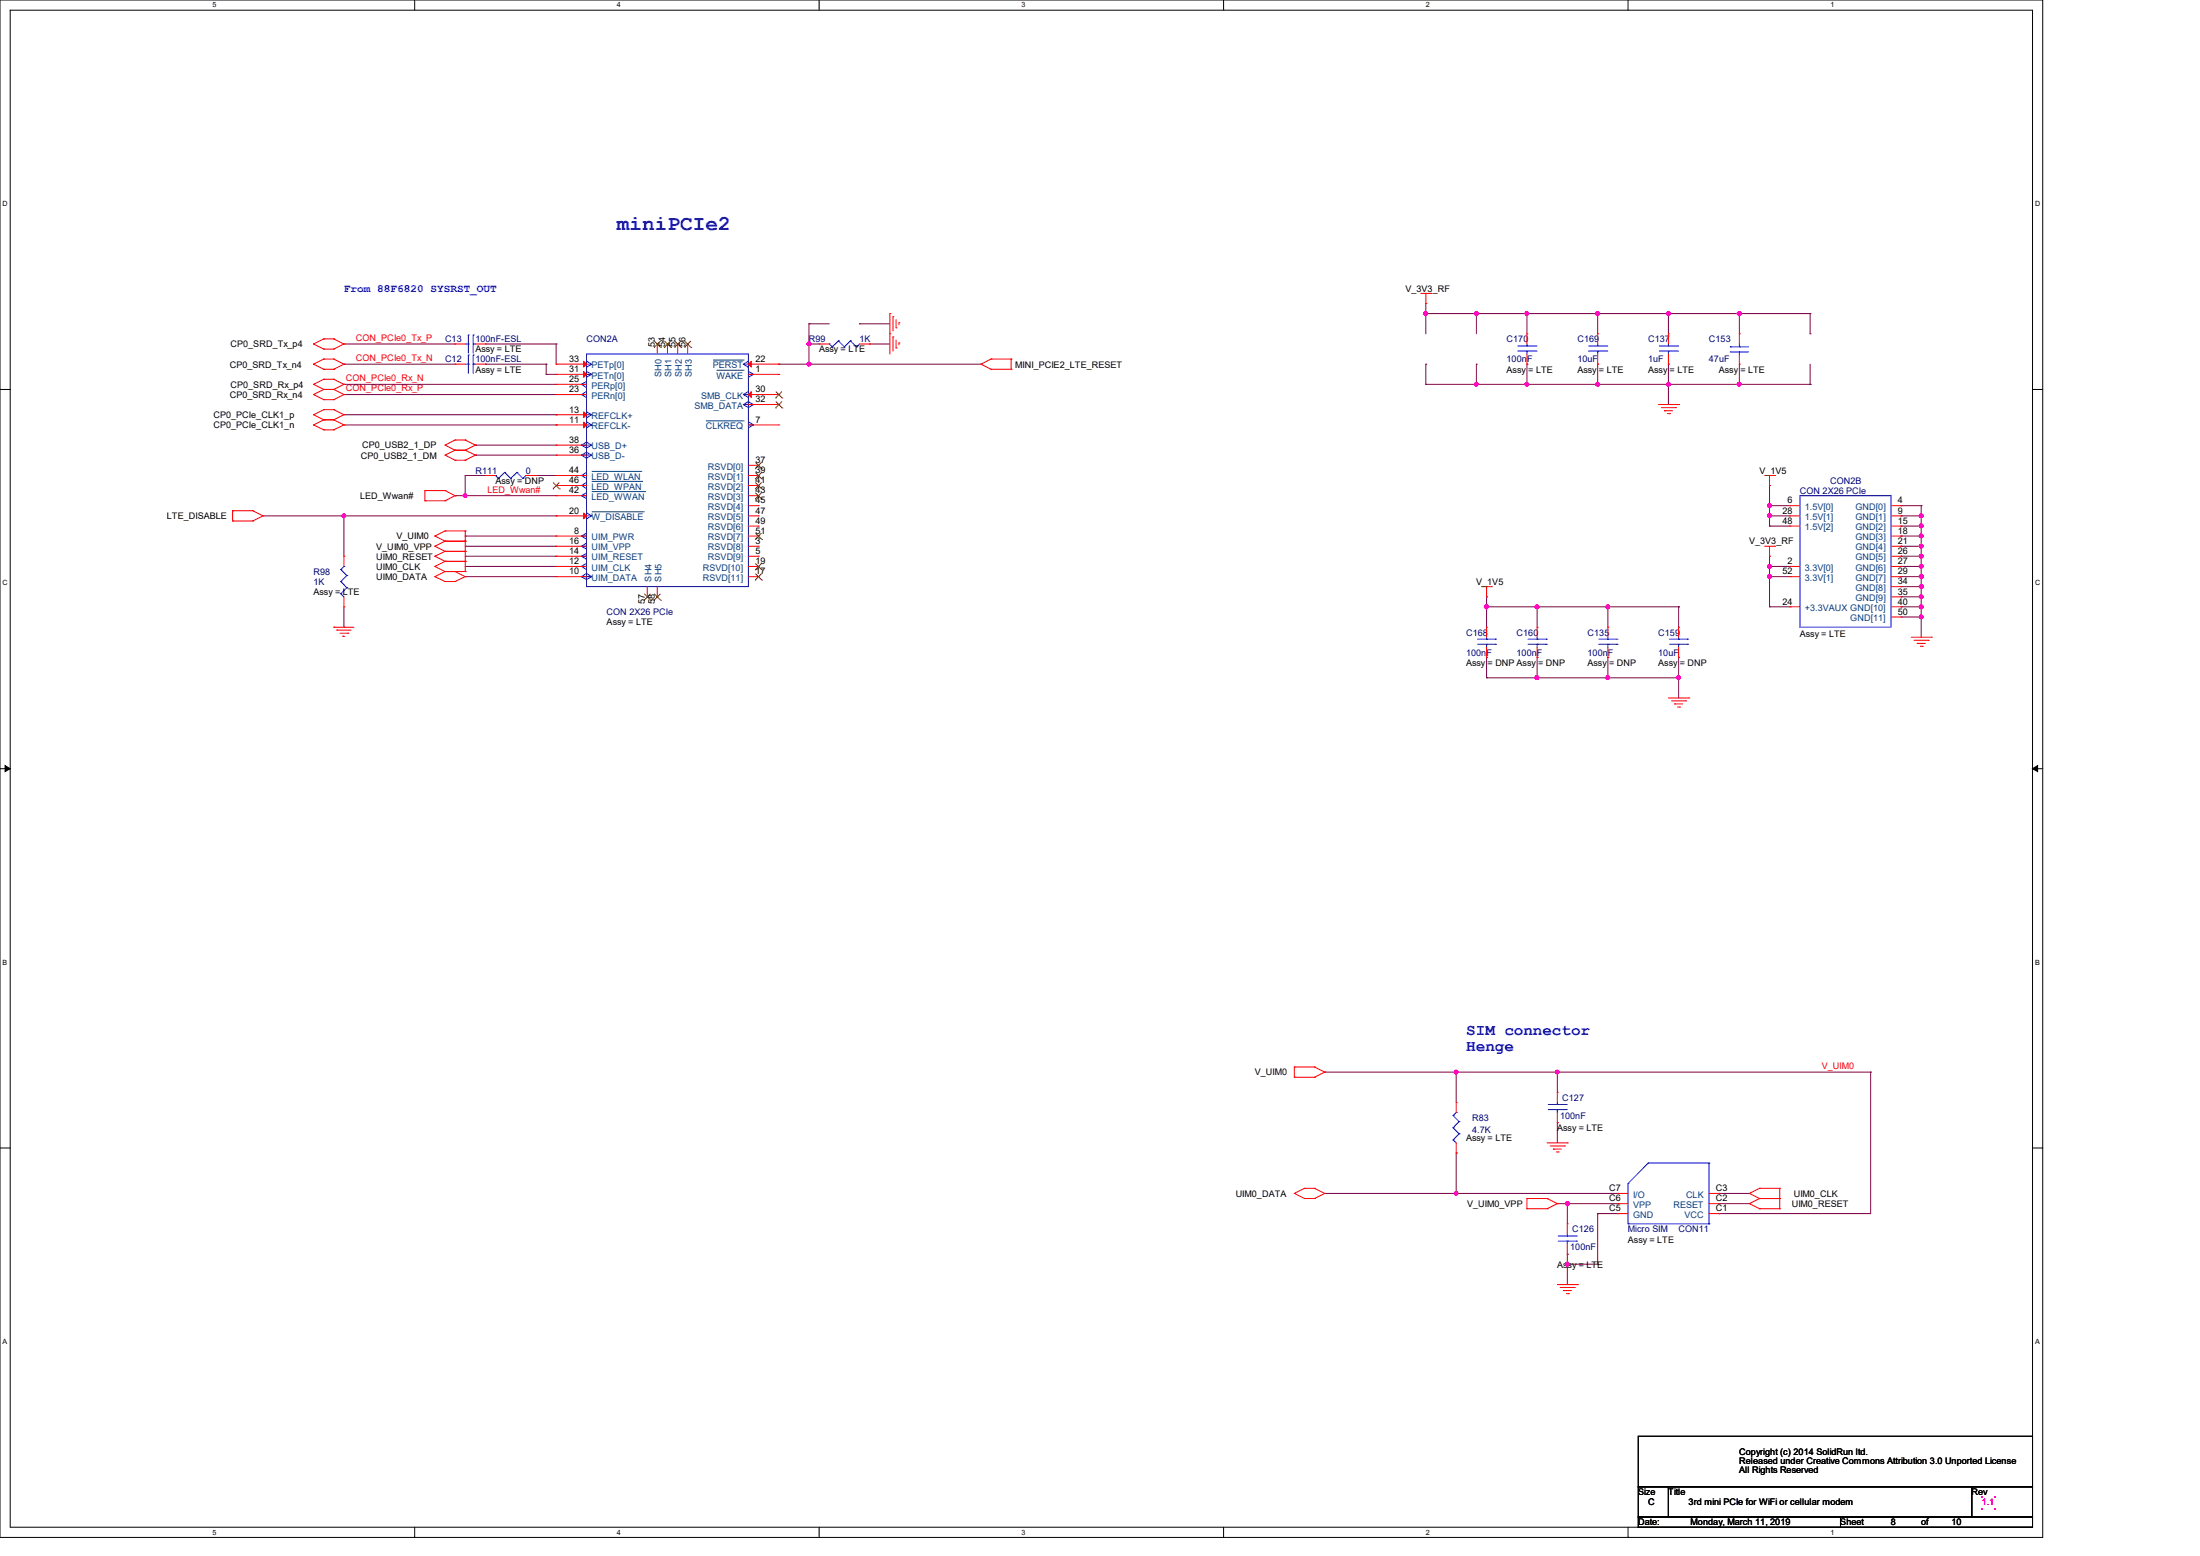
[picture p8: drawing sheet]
<svg xmlns="http://www.w3.org/2000/svg" width="420mm" height="297mm" viewBox="0 0 420 297" stroke-linecap="round" stroke-linejoin="round" font-family="sans-serif">
<path d="M0 0h390v293.5h-390zM1.9 1.9h386.1v289.6h-386.1z" fill="none" stroke="#000" stroke-width=".19"/>
<g fill="#fff">
<path d="M40.6 .2h.7v1.5h-.7z"/>
<path d="M40.6 291.7h.7v1.5h-.7z"/>
</g>
<path d="M79.2 0v1.9M79.2 291.5v2" fill="none" stroke="#000" stroke-width=".19"/>
<g fill="#fff">
<path d="M117.8 .2h.7v1.5h-.7z"/>
<path d="M117.8 291.7h.7v1.5h-.7z"/>
</g>
<path d="M156.4 0v1.9M156.4 291.5v2" fill="none" stroke="#000" stroke-width=".19"/>
<g fill="#fff">
<path d="M195 .2h.7v1.5h-.7z"/>
<path d="M195 291.7h.7v1.5h-.7z"/>
</g>
<path d="M233.6 0v1.9M233.6 291.5v2" fill="none" stroke="#000" stroke-width=".19"/>
<g fill="#fff">
<path d="M272.2 .2h.8v1.5h-.8z"/>
<path d="M272.2 291.7h.8v1.5h-.8z"/>
</g>
<path d="M310.8 0v1.9M310.8 291.5v2" fill="none" stroke="#000" stroke-width=".19"/>
<g fill="#fff">
<path d="M349.4 .2h.8v1.5h-.8z"/>
<path d="M349.4 291.7h.8v1.5h-.8z"/>
<path d="M.5 38.1h1v1.6h-1z"/>
<path d="M388.5 38.1h1v1.6h-1z"/>
<path d="M.5 110.5h1v1.6h-1z"/>
<path d="M388.5 110.5h1v1.6h-1z"/>
</g>
<path d="M0 74.3h1.9M388 74.3h2" fill="none" stroke="#000" stroke-width=".19"/>
<g fill="#fff">
<path d="M.5 182.9h.9v1.5h-.9z"/>
<path d="M388.5 182.9h.9v1.5h-.9z"/>
</g>
<path d="M0 146.7h1.9M388 146.7h2" fill="none" stroke="#000" stroke-width=".19"/>
<path d="M1 146.1l.9 .6-.9 .6zM388 146.7l1-.6v1.2z" fill="#000" stroke="#000" stroke-width=".19"/>
<g fill="#fff">
<path d="M.5 255.3h.9v1.5h-.9z"/>
<path d="M388.5 255.3h.9v1.5h-.9z"/>
</g>
<path d="M0 219.1h1.9M388 219.1h2M312.8 274.2h75.2v9.6h-75.2zM312.8 283.8h5.7v5.8h-5.7zM312.8 289.6h38.6v1.9h-38.6zM318.5 283.8h57.9v5.8h-57.9zM351.4 289.6h36.6v1.9h-36.6zM376.4 283.8h11.6v5.8h-11.6z" fill="none" stroke="#000" stroke-width=".19"/>
<g fill="none" stroke="#800040" stroke-width=".19">
<path d="M272.2 59.9h.1M272.2 57.9h.1M272.2 57.9v5.8M272.2 59.9h73.4M281.9 59.9h.1M281.9 59.9v3.8M291.5 59.9h.1M291.5 59.9v3.8M305 59.9h.1M305 59.9v3.8M318.5 59.9h.1M318.5 59.9v3.8"/>
<path d="M332.1 59.9h.1M332.1 59.9v3.8M345.6 59.9h.1M345.6 59.9v3.8M65.7 65.7h.1M65.7 75.3h.1M65.7 73.4h.1M65.7 69.5h.1M65.7 65.7h21.2M65.7 75.3h40.5M65.7 73.4h40.5M65.7 69.5h21.2"/>
<path d="M65.7 79.2h40.5M92.7 65.7h.1M92.7 69.5h.1M92.7 65.7h13.5M92.7 69.5h11.6M104.3 69.5h.1M104.3 71.5h.1M104.3 69.5v2M104.3 71.5h1.9M106.2 65.7h.1M106.2 79.2h.1M106.2 65.7v3.8"/>
<path d="M148.7 69.5h.1M148.7 69.5h38.6M154.4 61.8h.1M154.4 65.7h.1M154.4 69.5h.1M154.4 65.7h2M154.4 61.8h3.9M154.4 61.8v7.7M164.1 61.8h.1M164.1 61.8h5.8M166 65.7h.1M166 65.7h3.9"/>
<path d="M187.3 69.5h.1M272.2 69.5h.1M272.2 73.4h.1M272.2 69.5v3.9M272.2 73.4h73.4M281.9 69.5h.1M281.9 73.4h.1M281.9 69.5v3.9M291.5 69.5h.1M291.5 73.4h.1M291.5 69.5v3.9M305 69.5h.1"/>
<path d="M305 73.4h.1M305 69.5v3.9M318.5 73.4h.1M318.5 69.5h.1M318.5 69.5v7.7M332.1 73.4h.1M332.1 69.5v3.9M345.6 63.7h.1M345.6 73.4h.1M345.6 69.5v3.9M50.2 98.5h56M65.7 98.5h.1"/>
<path d="M65.7 98.5v7.7M65.7 81.1h40.5M86.9 94.6h.1M86.9 94.6h19.3M88.8 90.8h.1M88.8 94.6h.1M88.8 90.8h3.9M88.8 90.8v3.8M90.8 85h.1M90.8 86.9h.1M90.8 85h15.4M90.8 86.9h15.4"/>
<path d="M102.3 90.8h.1M102.3 90.8h3.9M106.2 98.5h.1M106.2 81.1h.1M337.8 96.5h.1M337.8 98.5h.1M337.8 92.7h.1M337.8 92.7v7.7M337.8 96.5h3.9M337.8 98.5h3.9M362.9 96.5h.1M362.9 98.5h.1"/>
<path d="M362.9 96.5h3.9M362.9 98.5h3.9M366.8 96.5h.1M366.8 98.5h.1M366.8 96.5v25.1M65.7 119.7h.1M65.7 115.8v3.9M88.8 104.3h.1M88.8 102.3h.1M88.8 106.2h.1M88.8 108.1h.1M88.8 110.1h.1"/>
<path d="M88.8 104.3h17.4M88.8 102.3h17.4M88.8 106.2h17.4M88.8 108.1h17.4M88.8 110.1h17.4M283.8 115.8h.1M283.8 113.9h.1M283.8 115.8h36.7M283.8 113.9v5.8M293.5 115.8h.1M293.5 115.8v3.9M307 115.8h.1"/>
<path d="M307 115.8v3.9M320.5 115.8h.1M320.5 115.8v3.9M337.8 110.1h.1M337.8 115.8h.1M337.8 106.2h.1M337.8 100.4h.1M337.8 108.1h.1M337.8 108.1h3.9M337.8 110.1h3.9M337.8 115.8h3.9M337.8 106.2v9.6"/>
<path d="M337.8 100.4h3.9M362.9 106.2h.1M362.9 108.1h.1M362.9 110.1h.1M362.9 112h.1M362.9 113.9h.1M362.9 115.8h.1M362.9 117.8h.1M362.9 100.4h.1M362.9 102.3h.1M362.9 104.3h.1M362.9 104.3h3.9"/>
<path d="M362.9 102.3h3.9M362.9 106.2h3.9M362.9 108.1h3.9M362.9 110.1h3.9M362.9 115.8h3.9M362.9 112h3.9M362.9 113.9h3.9M362.9 117.8h3.9M362.9 100.4h3.9M366.8 113.9h.1M366.8 112h.1M366.8 106.2h.1"/>
<path d="M366.8 110.1h.1M366.8 108.1h.1M366.8 115.8h.1M366.8 102.3h.1M366.8 117.8h.1M366.8 104.3h.1M366.8 100.4h.1M283.8 129.4h.1M283.8 125.5h.1M283.8 129.4h36.7M283.8 125.5v3.9M293.5 129.4h.1"/>
<path d="M293.5 125.5h.1M293.5 125.5v3.9M307 129.4h.1M307 125.5h.1M307 125.5v3.9M320.5 129.4h.1M320.5 125.5h.1M320.5 125.5v7.7M252.9 204.6h.1M252.9 204.6h104.2M278 204.6h.1M278 204.6v5.8"/>
<path d="M297.3 204.6h.1M297.3 214.3h.1M297.3 204.6v3.9M297.3 214.3v3.8M357.1 204.6h.1M357.1 204.6v27h-28.9M252.9 227.8h.1M252.9 227.8h56M278 220.1h.1M278 227.8h.1M278 220.1v7.7M297.3 229.7h.1"/>
<path d="M297.3 229.7h11.6M299.2 239.4h.1M299.2 229.7h.1M299.2 229.7v3.9M299.2 239.4v5.8M305 231.6h.1M305 231.6v9.7h-5.8M305 231.6h3.9M328.2 229.7h.1M328.2 227.8h.1M328.2 231.6h.1M328.2 227.8h5.8"/>
<path d="M328.2 229.7h5.8M299.2 241.3h.1"/>
</g>
<g fill="#f0f" stroke="#f0f" stroke-width=".19">
<circle cx="281.8" cy="59.8" r=".36"/>
<circle cx="318.5" cy="73.3" r=".37"/>
<circle cx="278" cy="227.8" r=".36"/>
<circle cx="297.3" cy="204.6" r=".36"/>
<circle cx="278" cy="204.6" r=".36"/>
<circle cx="299.2" cy="229.7" r=".37"/>
<circle cx="299.2" cy="241.3" r=".38"/>
<circle cx="366.8" cy="115.8" r=".38"/>
<circle cx="366.8" cy="113.9" r=".37"/>
<circle cx="337.8" cy="110" r=".38"/>
<circle cx="366.8" cy="108.1" r=".37"/>
<circle cx="366.8" cy="106.2" r=".38"/>
<circle cx="366.8" cy="112" r=".37"/>
<circle cx="366.8" cy="110" r=".38"/>
<circle cx="366.8" cy="104.2" r=".37"/>
<circle cx="366.8" cy="102.3" r=".37"/>
<circle cx="366.8" cy="117.8" r=".37"/>
<circle cx="337.8" cy="96.5" r=".38"/>
<circle cx="337.8" cy="98.4" r=".37"/>
<circle cx="366.8" cy="100.4" r=".38"/>
<circle cx="366.8" cy="98.4" r=".37"/>
<circle cx="337.8" cy="108.1" r=".37"/>
<circle cx="320.4" cy="129.3" r=".37"/>
<circle cx="306.9" cy="115.8" r=".37"/>
<circle cx="293.4" cy="115.8" r=".38"/>
<circle cx="306.9" cy="129.3" r=".37"/>
<circle cx="293.4" cy="129.3" r=".38"/>
<circle cx="283.8" cy="115.8" r=".38"/>
<circle cx="305" cy="73.3" r=".36"/>
<circle cx="291.5" cy="73.3" r=".36"/>
<circle cx="305" cy="59.8" r=".36"/>
<circle cx="291.5" cy="59.8" r=".36"/>
<circle cx="272.2" cy="59.8" r=".36"/>
<circle cx="281.8" cy="73.3" r=".36"/>
<circle cx="318.5" cy="59.8" r=".37"/>
<circle cx="332" cy="73.3" r=".37"/>
<circle cx="332" cy="59.8" r=".37"/>
<circle cx="88.8" cy="94.6" r=".36"/>
<circle cx="65.6" cy="98.4" r=".36"/>
<circle cx="154.4" cy="69.5" r=".37"/>
<circle cx="154.4" cy="65.6" r=".37"/>
</g>
<g fill="none" stroke="#f00" stroke-width=".19">
<path d="M169.9 59.9h.1M169.9 59.9v7.7M271.2 56h2M272.2 57.9h.1M272.2 56v1.9M273.2 56h.1M59.9 65.7h.1M59.9 69.5h.1M59.9 73.4h.1M59.9 75.3h.1M59.9 79.2h.1M59.9 69.5l1.9 1"/>
<path d="M59.9 65.7l1.9 .9M59.9 73.4l1.9 .9M59.9 75.3l1.9 1M59.9 79.2l1.9 .9M61.8 64.7h.1M61.8 66.6h.1M61.8 68.5h.1M61.8 70.5h.1M61.8 72.4h.1M61.8 74.3h.1M61.8 76.3h.1M61.8 78.2h.1"/>
<path d="M61.8 64.7l-1.9 1M61.8 64.7h1.9M61.8 66.6h1.9M61.8 68.5l-1.9 1M61.8 68.5h1.9M61.8 70.5h1.9M61.8 72.4l-1.9 1M61.8 72.4h1.9M61.8 74.3h1.9M61.8 74.3l-1.9 1M61.8 76.3h1.9M61.8 78.2l-1.9 1"/>
<path d="M61.8 78.2h1.9M63.7 64.7h.1M63.7 66.6h.1M63.7 68.5h.1M63.7 70.5h.1M63.7 72.4h.1M63.7 74.3h.1M63.7 76.3h.1M63.7 78.2h.1M63.7 64.7l2 1M63.7 68.5l2 1M63.7 72.4l2 1"/>
<path d="M63.7 74.3l2 1M63.7 78.2l2 1M65.7 65.7h.1M65.7 69.5h.1M65.7 73.4h.1M65.7 75.3h.1M65.7 79.2h.1M65.7 65.7l-2 .9M65.7 69.5l-2 1M65.7 73.4l-2 .9M65.7 75.3l-2 1M65.7 79.2l-2 .9"/>
<path d="M169.9 63.7h.1M170.5 60.5h.1M170.5 64.3h.1M170.5 60.5v2.7M170.5 64.3v2.7M171.1 62.6h.1M171.1 66.4h.1M171.1 61v1.6M171.1 64.9v1.5M171.6 61.6h.1M171.6 65.4h.1M171.6 61.6v.4"/>
<path d="M171.6 65.4v.4M187.3 69.5h.1M187.3 69.5l1.9 1M189.2 68.5h.1M189.2 70.5h.1M189.2 68.5h3.8M189.2 70.5h3.8M189.2 68.5l-1.9 1M193 70.5h.1M193 68.5h.1M193 68.5v2M316.6 77.2h3.9"/>
<path d="M317.2 77.8h2.7M317.8 78.4h.1M317.8 78.4h1.5M318.3 79h.4M318.7 79h.1M319.9 77.8h.1M320.5 77.2h.1M44.4 99.4h.1M44.4 97.5h.1M44.4 97.5h3.9M44.4 99.4h3.9M44.4 97.5v1.9"/>
<path d="M48.3 97.5h.1M48.3 99.4h.1M48.3 97.5l1.9 1M50.2 98.5h.1M50.2 98.5l-1.9 .9M59.9 81.1h.1M59.9 81.1l1.9 .9M61.8 80.1h.1M61.8 82h.1M61.8 80.1h1.9M61.8 80.1l-1.9 1M61.8 82h1.9"/>
<path d="M63.7 80.1h.1M63.7 82h.1M63.7 80.1l2 1M65.7 81.1h.1M65.7 81.1l-2 .9M81.1 95.6h.1M81.1 93.6h.1M81.1 93.6h3.9M81.1 95.6h3.9M81.1 93.6v2M85 93.6h.1M85 95.6h.1"/>
<path d="M85 85h.1M85 86.9h.1M85 93.6l1.9 1M85 85l1.9 .9M85 86.9l1.9 .9M86.9 94.6h.1M86.9 84h.1M86.9 85.9h.1M86.9 87.8h.1M86.9 94.6l-1.9 1M86.9 84l-1.9 1M86.9 84h1.9"/>
<path d="M86.9 85.9h1.9M86.9 85.9l-1.9 1M86.9 87.8h1.9M88.8 84h.1M88.8 85.9h.1M88.8 87.8h.1M88.8 84l2 1M88.8 85.9l2 1M90.8 85h.1M90.8 86.9h.1M90.8 85l-2 .9M90.8 86.9l-2 .9"/>
<path d="M336.9 90.8h1.9M337.8 92.7h.1M337.8 90.8v1.9M338.8 90.8h.1M63.7 119.7h.1M63.7 119.7h3.9M83 102.3h.1M83 106.2h.1M83 108.1h.1M83 110.1h.1M83 104.3h.1M83 102.3l2 1"/>
<path d="M83 106.2l2 .9M83 108.1l2 1M83 110.1l2 .9M83 104.3l2 .9M85 101.3h.1M85 103.3h.1M85 105.2h.1M85 107.1h.1M85 109.1h.1M85 111h.1M85 101.3l-2 1M85 101.3h3.8"/>
<path d="M85 103.3h3.8M85 105.2l-2 1M85 105.2h3.8M85 107.1h3.8M85 107.1l-2 1M85 109.1h3.8M85 109.1l-2 1M85 111h1.9M85 103.3l-2 1M86.9 109.1h.1M86.9 111h.1M86.9 109.1l1.9 1"/>
<path d="M88.8 101.3h.1M88.8 103.3h.1M88.8 105.2h.1M88.8 107.1h.1M88.8 109.1h.1M88.8 110.1h.1M88.8 101.3v7.8M88.8 110.1l-1.9 .9M282.8 112h1.9M283.8 113.9h.1M283.8 112v1.9M284.7 112h.1"/>
<path d="M336.9 104.3h1.9M337.8 106.2h.1M337.8 104.3v1.9M338.8 104.3h.1M64.3 120.3h.1M64.3 120.3h2.7M64.9 120.9h1.5M65.4 121.5h.1M65.4 121.5h.4M66.4 120.9h.1M318.5 133.2h3.9M319.1 133.8h2.7"/>
<path d="M319.7 134.4h.1M319.7 134.4h1.5M320.3 135h.4M320.7 135h.1M321.8 133.8h.1M322.4 133.2h.1M364.9 121.6h3.8M365.4 122.2h2.7M366 122.8h.1M366 122.8h1.6M366.6 123.4h.4M367 123.4h.1"/>
<path d="M368.1 122.2h.1M368.7 121.6h.1M247.1 205.6h.1M247.1 203.7h.1M247.1 203.7h3.9M247.1 205.6h3.9M247.1 203.7v1.9M251 203.7h.1M251 205.6h.1M251 203.7l1.9 .9M252.9 204.6h.1M252.9 204.6l-1.9 1"/>
<path d="M295.4 218.1h3.8M296 218.7h2.7M296.5 219.3h.1M296.5 219.3h1.6M297.1 219.9h.4M297.5 219.9h.1M298.7 218.7h.1M299.2 218.1h.1M247.1 227.8h.1M247.1 227.8l1.9 1M249 226.8h.1M249 228.8h.1"/>
<path d="M249 226.8h2M249 228.8h2M249 226.8l-1.9 1M251 226.8h.1M251 228.8h.1M251 226.8l1.9 1M252.9 227.8h.1M252.9 227.8l-1.9 1M291.5 230.7h.1M291.5 228.8h.1M291.5 228.8h3.9M291.5 230.7h3.9"/>
<path d="M291.5 228.8v1.9M295.4 228.8h.1M295.4 230.7h.1M295.4 228.8l1.9 .9M297.3 229.7h.1M297.3 229.7l-1.9 1M334 227.8h.1M334 229.7h.1M334 227.8l1.9 1M334 229.7l1.9 1M335.9 226.8h.1M335.9 228.8h.1"/>
<path d="M335.9 230.7h.1M335.9 226.8h3.9M335.9 226.8l-1.9 1M335.9 228.8h3.9M335.9 228.8l-1.9 .9M335.9 230.7h3.9M339.8 228.8h.1M339.8 226.8h.1M339.8 230.7h.1M339.8 226.8v3.9M297.3 245.2h3.9M297.9 245.7h2.7"/>
<path d="M298.4 246.3h.1M298.4 246.3h1.6M299 246.9h.4M299.4 246.9h.1M300.6 245.7h.1M301.2 245.2h.1"/>
</g>
<g fill="#f0f">
<path d="M378.2 285.5h.3v.4h-.3z"/>
<path d="M380.7 285.5h.3v.4h-.3z"/>
<path d="M380.7 287.9h.3v.3h-.3z"/>
<path d="M378.2 287.9h.3v.3h-.3z"/>
</g>
<path d="M312.8 274.2h75.2v9.6h-75.2zM312.8 283.8h5.7v5.8h-5.7zM312.8 289.6h38.6v1.9h-38.6zM318.5 283.8h57.9v5.8h-57.9zM351.4 289.6h36.6v1.9h-36.6zM376.4 283.8h11.6v5.8h-11.6z" fill="none" stroke="#000" stroke-width=".19"/>
<g fill="#f0f">
<path d="M378.2 285.5h.3v.4h-.3z"/>
<path d="M380.7 285.5h.3v.4h-.3z"/>
<path d="M380.7 287.9h.3v.3h-.3z"/>
<path d="M378.2 287.9h.3v.3h-.3z"/>
</g>
<path d="M312.8 274.2h75.2v9.6h-75.2zM312.8 283.8h5.7v5.8h-5.7zM312.8 289.6h38.6v1.9h-38.6zM318.5 283.8h57.9v5.8h-57.9zM351.4 289.6h36.6v1.9h-36.6zM376.4 283.8h11.6v5.8h-11.6z" fill="none" stroke="#000" stroke-width=".19"/>
<g fill="#f0f">
<path d="M378.2 285.5h.3v.4h-.3z"/>
<path d="M380.7 285.5h.3v.4h-.3z"/>
<path d="M380.7 287.9h.3v.3h-.3z"/>
<path d="M378.2 287.9h.3v.3h-.3z"/>
</g>
<g fill="none" stroke="#00f" stroke-width=".19">
<path d="M88.8 69.5h.6M88.8 65.7h.6M89.4 67.8h.1M89.4 69.5h.1M89.4 63.9h.1M89.4 65.7h.1M89.4 63.9v3.5M89.4 67.8v3.4M90.3 69.5h.1M90.3 67.8h.1M90.3 65.7h.1M90.3 63.9h.1"/>
<path d="M90.3 69.5h.5M90.3 63.9v3.5M90.3 67.8v3.4M90.3 65.7h.5M111 75.3h1M111 73.4h1M112 67.6h30.9v44.4h-30.9zM112 68.9l.9 .6-.9 .6M112 74.7l-1 .6 1 .6M112 70.9l.9 .6-.9 .5M112 72.8l-1 .6 1 .6M112 78.6l.9 .6-.9 .6"/>
<path d="M112 69.5h.9M112 71.5h.9M112 79.2h.9M141.9 77.2l1-.5 .9 .5-.9 .6zM141.9 69.5h1M141.9 75.3h1M141.9 77.2h1.9M142.9 70.9l.9 .6-.9 .5M142.9 74.7l-1 .6 1 .6M142.9 68.9l-1 .6 1 .6M142.9 71.5h.9M158.3 65.7h.1"/>
<path d="M158.3 65.7l.6 .5M158.9 66.2h.1M160.1 65.1h.1M160.1 65.1l1.1 1.1M160.1 65.1l-1.2 1.1M161.2 66.2h.1M162.3 65.1h.1M162.3 65.1l1.2 1.1M162.3 65.1l-1.1 1.1M163.5 66.2h.1M164.1 65.7l-.6 .5M289.8 67h3.4"/>
<path d="M289.8 66h3.4M291.5 66h.1M291.5 67h.1M291.5 65.7v.3M291.5 67v.6M293.2 67h.1M293.2 66h.1M303.3 67h3.4M303.3 66h3.4M305 66h.1M305 67h.1M305 65.7v.3"/>
<path d="M305 67v.6M306.7 67h.1M306.7 66h.1M316.8 67h3.5M316.8 66h3.5M318.5 66h.1M318.5 67h.1M318.5 65.7v.3M318.5 67v.6M320.3 67h.1M320.3 66h.1M330.3 66.2h.1"/>
<path d="M330.3 67.2h.1M330.3 66.2h3.5M330.3 67.2h3.5M332.1 67.2h.1M332.1 66.2h.1M332.1 65.7v.5M332.1 67.2v.4M94.6 90.8h.1M94.6 90.8l.6 .5M95.2 91.3h.1M96.4 90.2h.1M96.4 90.2l1.1 1.1"/>
<path d="M96.4 90.2l-1.2 1.1M97.5 91.3h.1M98.7 90.2h.1M98.7 90.2l1.1 1.1M98.7 90.2l-1.2 1.1M99.8 91.3h.1M100.4 90.8l-.6 .5M111 86.9l1-.6 .9 .6-.9 .6zM111 85l1-.6 .9 .6-.9 .5zM111 86.9h1.9M111 85h1.9M111 90.8h1"/>
<path d="M111 92.7h1M111 94.6h1M112 80.5l.9 .6-.9 .6M112 90.2l-1 .6 1 .5M112 92.1l-1 .6 1 .6M112 94l-1 .6 1 .6M112 97.9l.9 .6-.9 .6M112 81.1h.9M112 98.5h.9M142.9 80.5l.9 .6-.9 .6M142.9 81.1h.9M343.6 94.6h17.4v25.1h-17.4z"/>
<path d="M65.1 113.3h.1M65.1 111h.1M65.1 108.7h.1M65.1 113.3l.6 .6M65.1 111l1.1 1.2M65.1 108.7l1.1 1.2M65.7 108.1h.1M65.7 108.1l-.6 .6M66.2 112.2h.1M66.2 109.9h.1M66.2 112.2l-1.1 1.1M66.2 109.9l-1.1 1.1"/>
<path d="M111 110.1l1-.6 .9 .6-.9 .5zM111 110.1h1.9M111 102.3h1M111 104.3h1M111 106.2h1M111 108.1h1M112 101.8l-1 .5 1 .6M112 103.7l-1 .6 1 .5M112 105.6l-1 .6 1 .6M112 107.5l-1 .6 1 .6M282.1 123h3.4M282.1 122h3.4"/>
<path d="M283.8 122h.1M283.8 123h.1M283.8 121.6v.4M283.8 123v.6M285.5 123h.1M285.5 122h.1M291.7 123h3.5M291.7 122h3.5M293.5 122h.1M293.5 123h.1M293.5 121.6v.4M293.5 123v.6"/>
<path d="M295.2 123h.1M295.2 122h.1M305.2 123h3.5M305.2 122h3.5M307 122h.1M307 123h.1M307 121.6v.4M307 123v.6M308.7 123h.1M308.7 122h.1M318.7 123h3.5M318.7 122h3.5"/>
<path d="M320.5 122h.1M320.5 123h.1M320.5 121.6v.4M320.5 123v.6M322.2 123h.1M322.2 122h.1M277.4 217.6h.1M277.4 215.3h.1M277.4 212.9h.1M277.4 217.6l.6 .5M277.4 215.3l1.2 1.1M277.4 212.9l1.2 1.2"/>
<path d="M278 212.3h.1M278 212.3l-.6 .6M278.6 216.4h.1M278.6 214.1h.1M278.6 216.4l-1.2 1.2M278.6 214.1l-1.2 1.2M295.6 211.8h3.4M295.6 210.8h3.4M297.3 210.8h.1M297.3 211.8h.1M297.3 210.4v.4M297.3 211.8v.5"/>
<path d="M299 211.8h.1M299 210.8h.1M297.5 236.9h3.4M297.5 235.9h3.4M299.2 235.9h.1M299.2 236.9h.1M299.2 235.5v.4M299.2 236.9v.5M300.9 236.9h.1M300.9 235.9h.1M310.8 225.9h.1M310.8 233.6h.1"/>
<path d="M310.8 225.9v7.7M310.8 233.6h15.5M314.7 222h.1M314.7 222h11.6M314.7 222l-3.9 3.9M326.3 222h.1M326.3 233.6h.1M326.3 222v11.6"/>
</g>
<g fill="none" stroke="#f00" stroke-width=".19">
<path d="M86.9 69.5h.1M86.9 65.7h.1M86.9 69.5h1.9M86.9 65.7h1.9M90.8 69.5h1.9M90.8 65.7h1.9M92.7 69.5h.1M92.7 65.7h.1M106.2 69.5h.1M106.2 71.5h.1M106.2 73.4h.1M106.2 75.3h.1"/>
<path d="M106.2 79.2h.1M106.2 69.5h5.8M106.2 71.5h5.8M106.2 73.4h5.8M106.2 75.3h5.8M106.2 79.2h5.8M125.5 65.7h.1M125.5 65.7v1.9M127.4 65.7h.1M127.4 65.7v1.9M129.4 65.7h.1M129.4 65.7v1.9"/>
<path d="M131.3 65.7h.1M131.3 65.7v1.9M142.9 69.5h5.8M142.9 71.5h5.8M142.9 75.3h5.8M142.9 77.2h5.8M148.7 69.5h.1M148.7 71.5h.1M148.7 75.3h.1M148.7 77.2h.1M156.4 65.7h.1M156.4 65.7h1.9"/>
<path d="M164.1 65.7h1.9M166 65.7h.1M291.5 63.7h.1M291.5 69.5h.1M291.5 63.7v2M291.5 67.6v1.9M305 63.7h.1M305 69.5h.1M305 63.7v2M305 67.6v1.9M318.5 63.7h.1M318.5 69.5h.1"/>
<path d="M318.5 63.7v2M318.5 67.6v1.9M332.1 69.5h.1M332.1 63.7h.1M332.1 63.7v2M332.1 67.6v1.9M92.7 90.8h.1M92.7 90.8h1.9M100.4 90.8h1.9M102.3 90.8h.1M106.2 90.8h.1M106.2 92.7h.1"/>
<path d="M106.2 94.6h.1M106.2 86.9h.1M106.2 85h.1M106.2 98.5h.1M106.2 81.1h.1M106.2 90.8h5.8M106.2 98.5h5.8M106.2 92.7h5.8M106.2 94.6h5.8M106.2 81.1h5.8M106.2 86.9h5.8M106.2 85h5.8"/>
<path d="M142.9 90.8h1.9M142.9 96.5h1.9M142.9 98.5h1.9M142.9 88.8h1.9M142.9 92.7h1.9M142.9 94.6h1.9M142.9 81.1h5.8M144.8 88.8h.1M144.8 90.8h.1M144.8 92.7h.1M144.8 94.6h.1M144.8 96.5h.1"/>
<path d="M144.8 98.5h.1M148.7 81.1h.1M341.7 96.5h.1M341.7 98.5h.1M341.7 96.5h1.9M341.7 98.5h1.9M361 96.5h1.9M361 98.5h1.9M362.9 96.5h.1M362.9 98.5h.1M65.7 115.8h.1M65.7 106.2h.1"/>
<path d="M65.7 106.2v1.9M65.7 113.9v1.9M106.2 108.1h.1M106.2 110.1h.1M106.2 102.3h.1M106.2 106.2h.1M106.2 104.3h.1M106.2 110.1h5.8M106.2 108.1h5.8M106.2 102.3h5.8M106.2 104.3h5.8M106.2 106.2h5.8"/>
<path d="M123.6 113.9h.1M123.6 112v1.9M125.5 113.9h.1M125.5 112v1.9M142.9 100.4h1.9M142.9 110.1h1.9M142.9 108.1h1.9M142.9 102.3h1.9M142.9 104.3h1.9M142.9 106.2h1.9M144.8 100.4h.1M144.8 102.3h.1"/>
<path d="M144.8 104.3h.1M144.8 106.2h.1M144.8 108.1h.1M144.8 110.1h.1M283.8 119.7h.1M283.8 119.7v1.9M293.5 119.7h.1M293.5 119.7v1.9M307 119.7h.1M307 119.7v1.9M320.5 119.7h.1M320.5 119.7v1.9"/>
<path d="M341.7 100.4h.1M341.7 110.1h.1M341.7 108.1h.1M341.7 115.8h.1M341.7 100.4h1.9M341.7 110.1h1.9M341.7 108.1h1.9M341.7 115.8h1.9M361 100.4h1.9M361 110.1h1.9M361 108.1h1.9M361 115.8h1.9"/>
<path d="M361 112h1.9M361 102.3h1.9M361 104.3h1.9M361 106.2h1.9M361 113.9h1.9M361 117.8h1.9M362.9 112h.1M362.9 100.4h.1M362.9 102.3h.1M362.9 104.3h.1M362.9 106.2h.1M362.9 108.1h.1"/>
<path d="M362.9 110.1h.1M362.9 113.9h.1M362.9 115.8h.1M362.9 117.8h.1M283.8 125.5h.1M283.8 123.6v1.9M293.5 125.5h.1M293.5 123.6v1.9M307 125.5h.1M307 123.6v1.9M320.5 125.5h.1M320.5 123.6v1.9"/>
<path d="M278 210.4h.1M278 210.4v1.9M278 218.1v2M297.3 208.5h.1M297.3 214.3h.1M297.3 208.5v1.9M297.3 212.3v2M278 220.1h.1M299.2 233.6h.1M299.2 239.4h.1M299.2 233.6v1.9M299.2 237.4v2"/>
<path d="M308.9 231.6h.1M308.9 229.7h.1M308.9 227.8h.1M308.9 231.6h1.9M308.9 229.7h1.9M308.9 227.8h1.9M326.3 231.6h1.9M326.3 229.7h1.9M326.3 227.8h1.9M328.2 231.6h.1M328.2 229.7h.1M328.2 227.8h.1"/>
</g>
<g fill="#f00" stroke="#f00" stroke-width=".19">
<path d="M111.4 69l.6 .5-.6 .6z"/>
<path d="M111.4 70.9l.6 .6-.6 .5z"/>
<path d="M142.9 69.5l.5-.5v1.1z"/>
<path d="M142.9 75.3l.5-.5v1.1z"/>
<path d="M111.4 97.9l.6 .6-.6 .5z"/>
<path d="M111.4 78.6l.6 .6-.6 .5z"/>
<path d="M111.4 80.6l.6 .5-.6 .6z"/>
</g>
<g fill="none" stroke="#004080" stroke-width=".19">
<path d="M136.1 68.7h5.8M136.8 70.7h5.1M141.9 68.7h.1M141.9 70.7h.1M113 90h9.4M113 91.9h9.6M113 93.8h10.1M113 97.7h9.9M122.4 90h.1M122.6 91.9h.1M122.9 97.7h.1M123.1 93.8h.1"/>
<path d="M134.8 80.3h7.1M141.9 80.3h.1"/>
</g>
<g fill="none" stroke="#804000" stroke-width=".19">
<path d="M124.9 66.3h.1M124.9 65.1l1.2 1.2M126.1 65.1l-1.2 1.2M126.1 66.3h.1M126.8 66.3h.1M126.9 65.1l1.2 1.2M128 65.1l-1.2 1.2M128.1 66.3h.1M128.8 66.3h.1M128.8 65.1l1.2 1.2M130 65.1l-1.2 1.2M130 66.3h.1"/>
<path d="M130.7 66.3h.1M130.7 65.1l1.2 1.2M131.9 65.1l-1.2 1.2M131.9 66.3h.1M148.1 76h.1M148.1 77.9h.1M148.1 74.7l1.2 1.3M148.1 76.6l1.2 1.3M149.3 74.7l-1.2 1.3M149.3 76.6l-1.2 1.3M149.3 76h.1M149.3 77.9h.1"/>
<path d="M105.6 93.3h.1M105.6 92.1l1.2 1.2M106.8 92.1l-1.2 1.2M106.8 93.3h.1M144.2 89.5h.1M144.2 91.4h.1M144.2 93.3h.1M144.2 95.3h.1M144.2 88.2l1.2 1.3M144.2 90.2l1.2 1.2M144.2 92.1l1.2 1.2M144.2 94l1.2 1.3"/>
<path d="M145.4 88.2l-1.2 1.3M145.4 90.2l-1.2 1.2M145.4 92.1l-1.2 1.2M145.4 94l-1.2 1.3M145.4 89.5h.1M145.4 91.4h.1M145.4 93.3h.1M145.4 95.3h.1M123 114.6h.1M123 113.3l1.2 1.3M124.2 113.3l-1.2 1.3M124.2 114.6h.1"/>
<path d="M124.9 114.6h.1M124.9 113.3l1.2 1.3M126.1 113.3l-1.2 1.3M126.1 114.6h.1M144.2 103h.1M144.2 108.8h.1M144.2 110.7h.1M144.2 101.7l1.2 1.3M144.2 107.5l1.2 1.3M144.2 109.5l1.2 1.2M145.4 101.7l-1.2 1.3M145.4 107.5l-1.2 1.3"/>
<path d="M145.4 109.5l-1.2 1.2M145.4 103h.1M145.4 108.8h.1M145.4 110.7h.1"/>
</g>
<g fill="#f0f" stroke="#f0f" stroke-width=".19">
<circle cx="281.8" cy="59.8" r=".36"/>
<circle cx="318.5" cy="73.3" r=".37"/>
<circle cx="278" cy="227.8" r=".36"/>
<circle cx="297.3" cy="204.6" r=".36"/>
<circle cx="278" cy="204.6" r=".36"/>
<circle cx="299.2" cy="229.7" r=".37"/>
<circle cx="299.2" cy="241.3" r=".38"/>
<circle cx="366.8" cy="115.8" r=".38"/>
<circle cx="366.8" cy="113.9" r=".37"/>
<circle cx="337.8" cy="110" r=".38"/>
<circle cx="366.8" cy="108.1" r=".37"/>
<circle cx="366.8" cy="106.2" r=".38"/>
<circle cx="366.8" cy="112" r=".37"/>
<circle cx="366.8" cy="110" r=".38"/>
<circle cx="366.8" cy="104.2" r=".37"/>
<circle cx="366.8" cy="102.3" r=".37"/>
<circle cx="366.8" cy="117.8" r=".37"/>
<circle cx="337.8" cy="96.5" r=".38"/>
<circle cx="337.8" cy="98.4" r=".37"/>
<circle cx="366.8" cy="100.4" r=".38"/>
<circle cx="366.8" cy="98.4" r=".37"/>
<circle cx="337.8" cy="108.1" r=".37"/>
<circle cx="320.4" cy="129.3" r=".37"/>
<circle cx="306.9" cy="115.8" r=".37"/>
<circle cx="293.4" cy="115.8" r=".38"/>
<circle cx="306.9" cy="129.3" r=".37"/>
<circle cx="293.4" cy="129.3" r=".38"/>
<circle cx="283.8" cy="115.8" r=".38"/>
<circle cx="305" cy="73.3" r=".36"/>
<circle cx="291.5" cy="73.3" r=".36"/>
<circle cx="305" cy="59.8" r=".36"/>
<circle cx="291.5" cy="59.8" r=".36"/>
<circle cx="272.2" cy="59.8" r=".36"/>
<circle cx="281.8" cy="73.3" r=".36"/>
<circle cx="318.5" cy="59.8" r=".37"/>
<circle cx="332" cy="73.3" r=".37"/>
<circle cx="332" cy="59.8" r=".37"/>
<circle cx="88.8" cy="94.6" r=".36"/>
<circle cx="65.6" cy="98.4" r=".36"/>
<circle cx="154.4" cy="69.5" r=".37"/>
<circle cx="154.4" cy="65.6" r=".37"/>
</g>
<text font-size="4" fill="#00f" x="117.8" y="43.9">miniPCIe2</text>
<g font-size="3" fill="#00f">
<text x="279.9" y="197.5">SIM connector</text>
<text x="279.9" y="200.6">Henge</text>
</g>
<text font-size="2.1" fill="#00f" x="65.7" y="55.8">From 88F6820 SYSRST_OUT</text>
<g font-size="1.7">
<text x="268.3" y="55.7">V_3V3_RF</text>
<text x="43.9" y="70.1">CP0_SRD_Tx_n4</text>
<text x="44" y="66.3">CP0_SRD_Tx_p4</text>
<text x="90.8" y="71.1">Assy = LTE</text>
<text x="90.8" y="67.3">Assy = LTE</text>
<text x="108.7" y="69.1">33</text>
<text x="108.7" y="71">31</text>
<text x="125" y="66.2" transform="rotate(-90 125 66.2)">53</text>
<text x="127" y="66.2" transform="rotate(-90 127 66.2)">54</text>
<text x="128.9" y="66.2" transform="rotate(-90 128.9 66.2)">55</text>
<text x="130.8" y="66.2" transform="rotate(-90 130.8 66.2)">56</text>
<text x="144.2" y="69.1">22</text>
<text x="144.2" y="71">1</text>
<text x="156.4" y="67.3">Assy = LTE</text>
<text x="193.8" y="70.1">MINI_PCIE2_LTE_RESET</text>
<text x="287.6" y="71.1">Assy = LTE</text>
<text x="301.1" y="71.1">Assy = LTE</text>
<text x="314.6" y="71.1">Assy = LTE</text>
<text x="328.1" y="71.1">Assy = LTE</text>
<text x="43.9" y="75.9">CP0_SRD_Rx_n4</text>
<text x="44" y="74">CP0_SRD_Rx_p4</text>
<text x="108.7" y="72.9">25</text>
<text x="108.7" y="74.9">23</text>
<text x="144.2" y="74.9">30</text>
<text x="144.2" y="76.8">32</text>
<text x="40.8" y="79.8">CP0_PCIe_CLK1_p</text>
<text x="40.8" y="81.7">CP0_PCIe_CLK1_n</text>
<text x="108.7" y="78.7">13</text>
<text x="108.7" y="80.7">11</text>
<text x="144.2" y="80.7">7</text>
<text x="68.9" y="87.5">CP0_USB2_1_DM</text>
<text x="69.1" y="85.6">CP0_USB2_1_DP</text>
<text x="108.7" y="86.4">36</text>
<text x="108.7" y="84.5">38</text>
<text x="144.2" y="88.4">37</text>
<text x="68.7" y="95.2">LED_Wwan#</text>
<text x="94.6" y="92.4">Assy = DNP</text>
<text x="108.7" y="90.3">44</text>
<text x="108.7" y="92.2">46</text>
<text x="108.7" y="94.2">42</text>
<text x="144.2" y="90.3">39</text>
<text x="144.2" y="92.2">41</text>
<text x="144.2" y="94.2">43</text>
<text x="335.9" y="90.4">V_1V5</text>
<text x="31.9" y="99.1">LTE_DISABLE</text>
<text x="108.7" y="98">20</text>
<text x="109.6" y="101.9">8</text>
<text x="144.2" y="96.1">45</text>
<text x="144.2" y="98">47</text>
<text x="144.2" y="100">49</text>
<text x="144.2" y="101.9">51</text>
<text x="340.3" y="98">28</text>
<text x="340.3" y="100">48</text>
<text x="341.3" y="96.1">6</text>
<text x="362.3" y="96.1">4</text>
<text x="362.3" y="98">9</text>
<text x="362.3" y="100">15</text>
<text x="362.3" y="101.9">18</text>
<text x="71.8" y="106.8">UIM0_RESET</text>
<text x="71.8" y="104.9">V_UIM0_VPP</text>
<text x="75.7" y="103">V_UIM0</text>
<text x="108.7" y="107.7">12</text>
<text x="108.7" y="105.7">14</text>
<text x="108.7" y="103.8">16</text>
<text x="144.2" y="103.8">3</text>
<text x="144.2" y="105.7">5</text>
<text x="144.2" y="107.7">19</text>
<text x="333.9" y="103.9">V_3V3_RF</text>
<text x="341.3" y="107.7">2</text>
<text x="362.3" y="103.8">21</text>
<text x="362.3" y="105.7">26</text>
<text x="362.3" y="107.7">27</text>
<text x="59.9" y="113.6">Assy = LTE</text>
<text x="71.8" y="108.8">UIM0_CLK</text>
<text x="71.8" y="110.7">UIM0_DATA</text>
<text x="108.7" y="109.6">10</text>
<text x="144.2" y="109.6">17</text>
<text x="281.8" y="111.7">V_1V5</text>
<text x="340.3" y="109.6">52</text>
<text x="362.3" y="111.5">34</text>
<text x="362.3" y="109.6">29</text>
<text x="362.3" y="113.5">35</text>
<text x="115.8" y="119.4">Assy = LTE</text>
<text x="123.1" y="115.3" transform="rotate(-90 123.1 115.3)">57</text>
<text x="125" y="115.3" transform="rotate(-90 125 115.3)">58</text>
<text x="340.3" y="115.4">24</text>
<text x="362.3" y="115.4">40</text>
<text x="362.3" y="117.3">50</text>
<text x="343.6" y="121.5">Assy = LTE</text>
<text x="279.9" y="127.1">Assy = DNP Assy = DNP</text>
<text x="303.1" y="127.1">Assy = DNP</text>
<text x="316.6" y="127.1">Assy = DNP</text>
<text x="239.5" y="205.3">V_UIM0</text>
<text x="297.3" y="215.9">Assy = LTE</text>
<text x="279.9" y="217.8">Assy = LTE</text>
<text x="307.2" y="227.4">C7</text>
<text x="327.6" y="227.4">C3</text>
<text x="235.9" y="228.4">UIM0_DATA</text>
<text x="280.1" y="230.4">V_UIM0_VPP</text>
<text x="307.2" y="231.2">C5</text>
<text x="307.2" y="229.3">C6</text>
<text x="327.6" y="231.2">C1</text>
<text x="327.6" y="229.3">C2</text>
<text x="342.1" y="230.4">UIM0_RESET</text>
<text x="342.4" y="228.4">UIM0_CLK</text>
<text x="310.8" y="237.3">Assy = LTE</text>
<text x="297.3" y="242">Assy = LTE</text>
<text x="332" y="277.7">Copyright (c) 2014 SolidRun ltd.</text>
<text x="332" y="279.4">Released under Creative Commons Attribution 3.0 Unported License</text>
<text x="332" y="281.2">All Rights Reserved</text>
<text x="312.7" y="285.4">Size</text>
<text x="314.6" y="287.3">C</text>
<text x="318.5" y="285.4">Title</text>
<text x="322.4" y="287.3">3rd mini PCIe for WiFi or cellular modem</text>
<text x="376.4" y="285.4">Rev</text>
<text x="312.7" y="291.2">Date:</text>
<text x="322.8" y="291.2">Monday, March 11, 2019</text>
<text x="351.3" y="291.2">Sheet</text>
<text x="361" y="291.2">8</text>
<text x="366.7" y="291.2">of</text>
<text x="372.5" y="291.2">10</text>
</g>
<g font-size="1.7" fill="#f00">
<text x="67.9" y="65.1">CON_PCIe0_Tx_P</text>
<text x="67.9" y="68.9">CON_PCIe0_Tx_N</text>
<text x="66" y="74.7">CON_PCIe0_Rx_P</text>
<text x="66" y="72.8">CON_PCIe0_Rx_N</text>
<text x="93" y="94">LED_Wwan#</text>
<text x="347.8" y="204">V_UIM0</text>
</g>
<g font-size="1.7" fill="#000080">
<text x="85" y="65.3">C13</text>
<text x="90.8" y="65.3">100nF-ESL</text>
<text x="112" y="65.3">CON2A</text>
<text x="154.4" y="65.3">R99</text>
<text x="164.1" y="65.3">1K</text>
<text x="287.6" y="65.3">C170</text>
<text x="301.1" y="65.3">C169</text>
<text x="314.6" y="65.3">C137</text>
<text x="326.2" y="65.3">C153</text>
<text x="85" y="69.2">C12</text>
<text x="90.8" y="69.2">100nF-ESL</text>
<text x="287.6" y="69.2">100nF</text>
<text x="301.1" y="69.2">10uF</text>
<text x="314.6" y="69.2">1uF</text>
<text x="326.2" y="69.2">47uF</text>
<text x="90.8" y="90.4">R111</text>
<text x="100.4" y="90.4">0</text>
<text x="343.6" y="94.3">CON 2X26 PCIe</text>
<text x="349.4" y="92.4">CON2B</text>
<text x="59.9" y="109.7">R98</text>
<text x="59.9" y="111.7">1K</text>
<text x="115.8" y="117.4">CON 2X26 PCIe</text>
<text x="279.9" y="121.3">C168</text>
<text x="279.9" y="125.2">100nF</text>
<text x="289.5" y="121.3">C160</text>
<text x="289.5" y="125.2">100nF</text>
<text x="303.1" y="121.3">C135</text>
<text x="303.1" y="125.2">100nF</text>
<text x="316.6" y="121.3">C159</text>
<text x="316.6" y="125.2">10uF</text>
<text x="281.1" y="214">R83</text>
<text x="297.8" y="213.6">100nF</text>
<text x="298.3" y="210.1">C127</text>
<text x="281.1" y="216.3">4.7K</text>
<text x="299.8" y="238.7">100nF</text>
<text x="300.2" y="235.2">C126</text>
<text x="310.8" y="235.2">Micro SIM</text>
<text x="320.4" y="235.2">CON11</text>
</g>
<g font-size="1.7" fill="#004080">
<text x="112.9" y="70.3">PETp[0]</text>
<text x="126.3" y="71.9" transform="rotate(-90 126.3 71.9)">SH0</text>
<text x="128.2" y="71.9" transform="rotate(-90 128.2 71.9)">SH1</text>
<text x="130.2" y="71.9" transform="rotate(-90 130.2 71.9)">SH2</text>
<text x="132.1" y="71.9" transform="rotate(-90 132.1 71.9)">SH3</text>
<text x="136.1" y="70.3">PERST</text>
<text x="112.9" y="72.3">PETn[0]</text>
<text x="112.9" y="74.2">PERp[0]</text>
<text x="112.9" y="76.1">PERn[0]</text>
<text x="133.8" y="76.1">SMB_CLK</text>
<text x="136.8" y="72.3">WAKE</text>
<text x="112.9" y="80">REFCLK+</text>
<text x="112.9" y="81.9">REFCLK-</text>
<text x="132.6" y="78">SMB_DATA</text>
<text x="134.7" y="81.9">CLKREQ</text>
<text x="112.9" y="87.7">USB_D-</text>
<text x="112.9" y="85.8">USB_D+</text>
<text x="135.2" y="89.6">RSVD[0]</text>
<text x="112.9" y="91.6">LED_WLAN</text>
<text x="112.9" y="93.5">LED_WPAN</text>
<text x="112.9" y="95.4">LED_WWAN</text>
<text x="135.2" y="91.6">RSVD[1]</text>
<text x="135.2" y="93.5">RSVD[2]</text>
<text x="135.2" y="95.4">RSVD[3]</text>
<text x="112.9" y="99.3">W_DISABLE</text>
<text x="135.2" y="97.3">RSVD[4]</text>
<text x="135.2" y="99.3">RSVD[5]</text>
<text x="135.2" y="101.2">RSVD[6]</text>
<text x="344.6" y="97.3">1.5V[0]</text>
<text x="344.6" y="99.3">1.5V[1]</text>
<text x="344.6" y="101.2">1.5V[2]</text>
<text x="354.2" y="97.3">GND[0]</text>
<text x="354.2" y="99.3">GND[1]</text>
<text x="354.2" y="101.2">GND[2]</text>
<text x="112.9" y="103.1">UIM_PWR</text>
<text x="112.9" y="107">UIM_RESET</text>
<text x="112.9" y="105.1">UIM_VPP</text>
<text x="135.2" y="103.1">RSVD[7]</text>
<text x="135.2" y="105.1">RSVD[8]</text>
<text x="135.2" y="107">RSVD[9]</text>
<text x="354.2" y="103.1">GND[3]</text>
<text x="354.2" y="105.1">GND[4]</text>
<text x="354.2" y="107">GND[5]</text>
<text x="112.9" y="108.9">UIM_CLK</text>
<text x="112.9" y="110.9">UIM_DATA</text>
<text x="124.4" y="111" transform="rotate(-90 124.4 111)">SH4</text>
<text x="126.3" y="111" transform="rotate(-90 126.3 111)">SH5</text>
<text x="134.2" y="108.9">RSVD[10]</text>
<text x="134.2" y="110.9">RSVD[11]</text>
<text x="344.6" y="110.9">3.3V[1]</text>
<text x="344.6" y="108.9">3.3V[0]</text>
<text x="354.2" y="112.8">GND[8]</text>
<text x="354.2" y="108.9">GND[6]</text>
<text x="354.2" y="110.9">GND[7]</text>
<text x="344.6" y="116.6">+3.3VAUX GND[10]</text>
<text x="353.2" y="118.6">GND[11]</text>
<text x="354.2" y="114.7">GND[9]</text>
<text x="311.8" y="232.5">GND</text>
<text x="311.8" y="230.5">VPP</text>
<text x="311.8" y="228.6">I/O</text>
<text x="319.5" y="230.5">RESET</text>
<text x="321.6" y="232.5">VCC</text>
<text x="321.9" y="228.6">CLK</text>
</g>
<text font-size="1.7" fill="#f0f" x="378.3" y="287.3">1.1</text>
<g font-size="1.4">
<text x="40.6" y="1.4">5</text>
<text x="117.8" y="1.4">4</text>
<text x="195" y="1.4">3</text>
<text x="272.2" y="1.4">2</text>
<text x="349.4" y="1.4">1</text>
<text x=".5" y="39.4">D</text>
<text x="388.6" y="39.4">D</text>
<text x=".5" y="111.8">C</text>
<text x="388.6" y="111.8">C</text>
<text x=".5" y="184.1">B</text>
<text x="388.6" y="184.1">B</text>
<text x=".5" y="256.5">A</text>
<text x="388.6" y="256.5">A</text>
<text x="40.6" y="292.9">5</text>
<text x="117.8" y="292.9">4</text>
<text x="195" y="292.9">3</text>
<text x="272.2" y="292.9">2</text>
<text x="349.4" y="292.9">1</text>
</g>
</svg>
